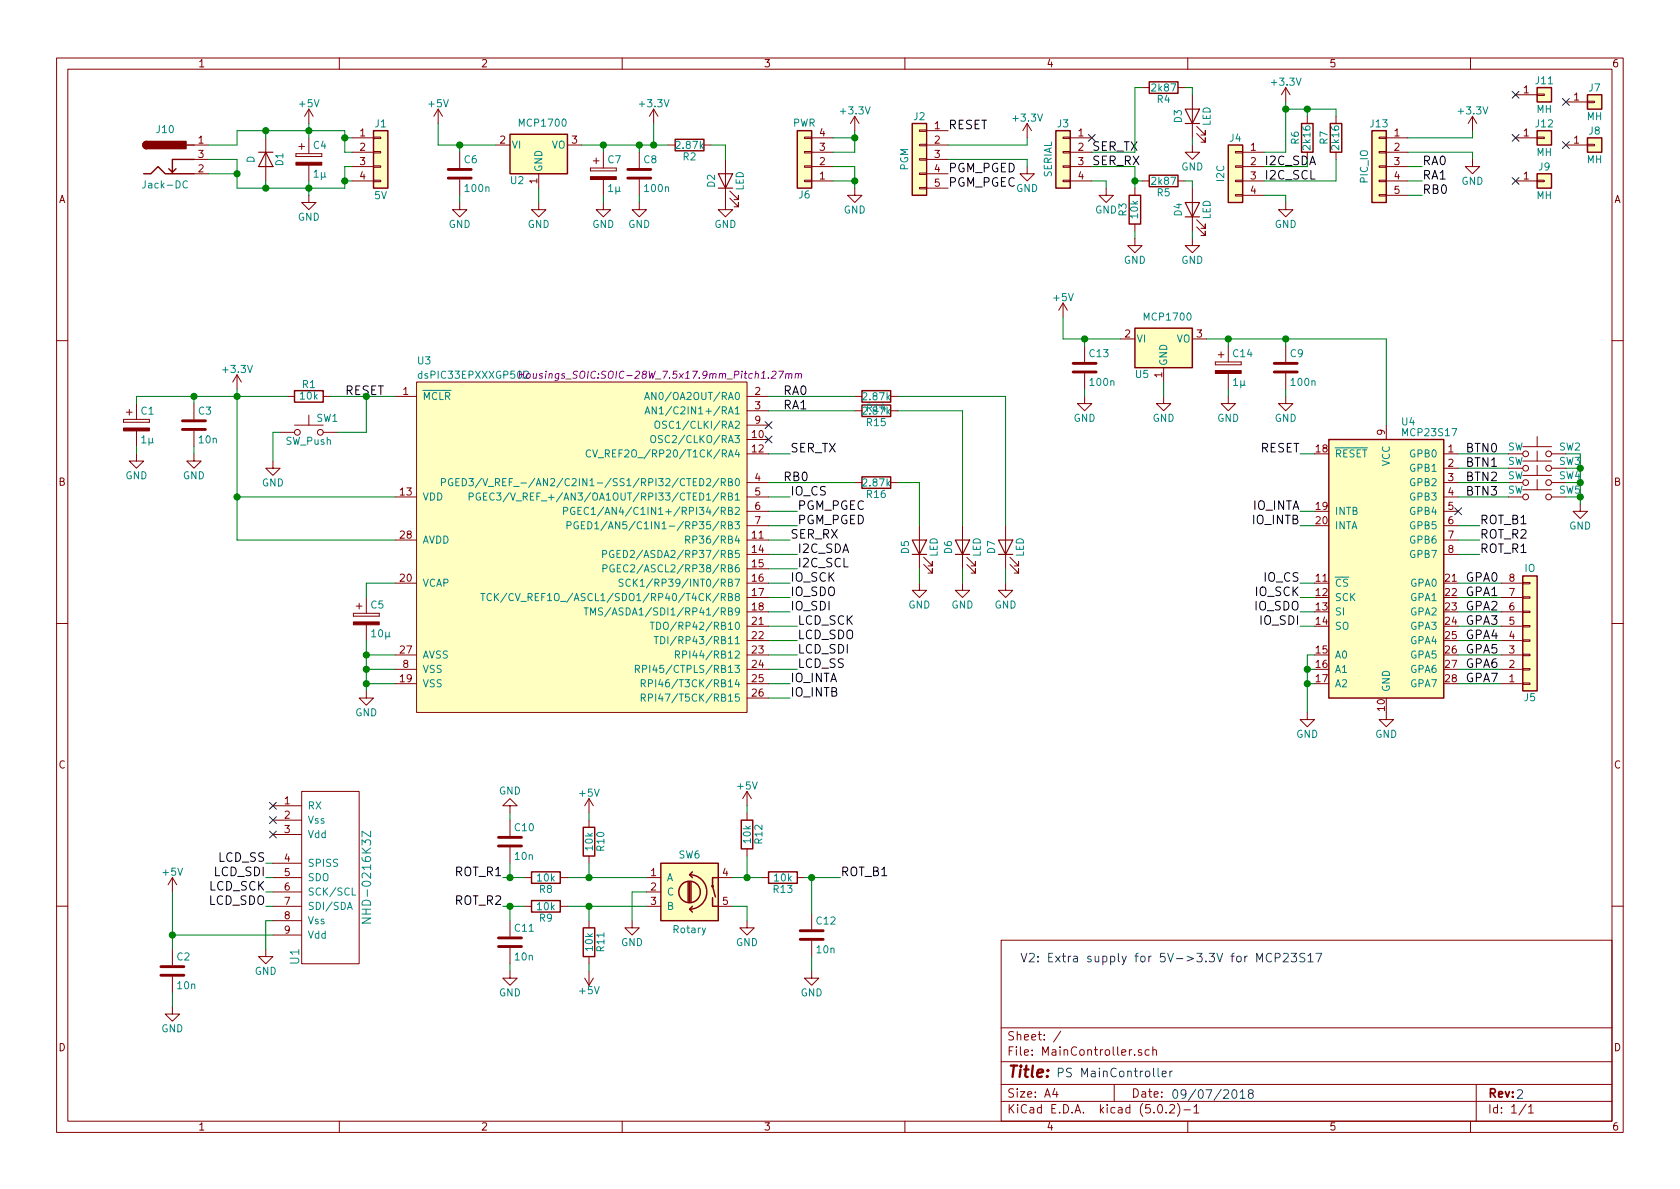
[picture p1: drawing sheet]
<svg xmlns="http://www.w3.org/2000/svg" width="297mm" height="210mm" viewBox="0 0 297 210" stroke-linecap="round" stroke-linejoin="round" font-family="sans-serif">
<g fill="none" stroke="#840000" stroke-width=".18">
<path d="M10 10.3h277v189.9h-277zM12 12.2h273v186.1h-273zM54.6 19.3v2.5M54.6 19.3l-.8 1.3M54.6 19.3l.8 1.3M60 10.3v1.9M77.5 19.3l-.8 1.3M77.5 19.3v2.5M77.5 19.3l.7 1.3M110 10.3v1.9M115.6 19.3l-.8 1.3M115.6 19.3v2.5"/>
<path d="M115.6 19.3l.7 1.3M160 10.3v1.9M201.9 15.5h1.3M208.3 15.5h1.2M210 10.3v1.9M210.8 16.8v7.6M227.3 15.5l-.7 1.3M227.3 15.5v2.5M227.3 15.5l.8 1.3M260 10.3v1.9M268 16.8h3.8M271.8 16.6h1.2v.3h-1.2z"/>
<path d="M276.9 18h3.8M280.7 17.9h1.2v.3h-1.2zM34.3 25.6h2.5M34.3 28.2h2.5M34.3 30.7h2.5M47 24.4v7.6M52.3 27.2v.5zM52.3 27.7h4.6zM52.3 27.2h4.6zM52.8 25.9h1M53.3 25.4v1M54.6 34.5v1.3h1.3l-1.3 1.3-1.3-1.3h1.3"/>
<path d="M54.6 24.4v2.8M54.6 29.2v2.8M56.9 27.2v.5zM62.2 24.4h3.8M62.2 26.9h3.8M62.2 29.5h3.8M62.2 32h3.8M66 31.9h1.3v.2h-1.3zM66 29.3h1.3v.3h-1.3zM66 26.8h1.3v.2h-1.3zM66 24.3h1.3v.2h-1.3zM81.3 35.8v1.3h1.2l-1.2 1.2-1.3-1.2h1.3"/>
<path d="M81.3 26.9v2.8M81.3 31.7v2.8M87.6 25.6h2.6M95.2 35.8v1.3h1.3l-1.3 1.2-1.2-1.2h1.2M95.2 30.7v2.6M100.3 25.6h2.6M104.4 29.7v.5zM104.4 30.2h4.6zM104.4 29.7h4.6zM104.9 28.4h1M105.4 27.9v1.1M106.7 35.8v1.3h1.2l-1.2 1.2-1.3-1.2h1.3"/>
<path d="M106.7 26.9v2.8M106.7 31.7v2.8M109 29.7v.5zM113 35.8v1.3h1.3l-1.3 1.2-1.2-1.2h1.2M113 26.9v2.8M113 31.7v2.8M118.1 25.6h1.3M124.5 25.6h1.2M128.3 28.2v8.9h1.2l-1.2 1.2-1.3-1.2h1.3M129 35l1.6 1.6v-.8v.8h-.8M129 33.8l1.6 1.5v-.8v.8h-.8M142.2 24.3h1.3v.2h-1.3z"/>
<path d="M142.2 26.8h1.3v.2h-1.3zM142.2 29.3h1.3v.3h-1.3zM142.2 31.9h1.3v.2h-1.3zM143.5 24.4h3.8M143.5 26.9h3.8M143.5 29.5h3.8M143.5 32h3.8M151.1 33.3v1.2h1.3l-1.3 1.3-1.2-1.3h1.2M151.1 20.6l-.7 1.2M151.1 20.6v2.5M151.1 20.6l.8 1.2M162.6 33.1h1.2v.3h-1.2z"/>
<path d="M162.6 30.6h1.2v.3h-1.2zM162.6 28.1h1.2v.2h-1.2zM162.6 25.5h1.2v.3h-1.2zM162.6 23h1.2v.2h-1.2zM163.8 25.6h3.8M163.8 23.1h3.8M163.8 28.2h3.8M163.8 30.7h3.8M163.8 33.3h3.8M181.6 29.5v1.2h1.3l-1.3 1.3-1.3-1.3h1.3M181.6 21.8l-.8 1.3M181.6 21.8v2.6"/>
<path d="M181.6 21.8l.8 1.3M188 31.9h1.2v.2h-1.2zM188 29.3h1.2v.3h-1.2zM188 26.8h1.2v.2h-1.2zM188 24.3h1.2v.2h-1.2zM189.2 24.4h3.8M189.2 26.9h3.8M189.2 29.5h3.8M189.2 32h3.8M195.6 33.3v1.2h1.2l-1.2 1.3-1.3-1.3h1.3M200.7 33.3v1.2M200.7 39.6v1.3"/>
<path d="M201.9 32h1.3M208.3 32h1.2M210.8 25.6v1.3h1.3l-1.3 1.3-1.3-1.3h1.3M210.8 33.3v7.6M211.6 23.6l1.5 1.5v-.7v.7h-.8M211.6 22.3l1.5 1.6v-.8v.8h-.8M211.6 38.9l1.5 1.5v-.8v.8h-.8M218.4 34.4h1.3v.3h-1.3zM218.4 31.9h1.3v.2h-1.3zM218.4 29.3h1.3v.3h-1.3zM218.4 26.8h1.3v.2h-1.3zM219.7 26.9h3.8"/>
<path d="M219.7 29.5h3.8M219.7 32h3.8M219.7 34.5h3.8M227.3 35.8v1.3h1.3l-1.3 1.2-1.2-1.2h1.2M231.1 20.6v1.2M236.2 20.6v1.2M236.2 26.9v1.3M243.8 34.4h1.3v.3h-1.3zM243.8 31.9h1.3v.2h-1.3zM243.8 29.3h1.3v.3h-1.3zM243.8 26.8h1.3v.2h-1.3zM243.8 24.3h1.3v.2h-1.3z"/>
<path d="M245.1 24.4h3.8M245.1 26.9h3.8M245.1 29.5h3.8M245.1 32h3.8M245.1 34.5h3.8M260.3 28.2v1.3h1.3l-1.3 1.2-1.2-1.2h1.2M260.3 20.6l-.7 1.2M260.3 20.6v2.5M260.3 20.6l.8 1.2M268 24.4h3.8M268 32h3.8M271.8 31.9h1.2v.2h-1.2z"/>
<path d="M271.8 24.3h1.2v.2h-1.2zM276.9 25.6h3.8M280.7 25.5h1.2v.3h-1.2zM188 53.6l-.8 1.3M188 53.6v2.5M188 53.6l.7 1.3M198.1 59.9h2.6M200.7 42.2v1.2h1.2l-1.2 1.3-1.3-1.3h1.3M210.8 42.2v1.2h1.3l-1.3 1.3-1.3-1.3h1.3M210.8 59.9h2.6M211.6 40.1l1.5 1.6v-.8v.8h-.8M10 60.2h2"/>
<path d="M21.8 74.2v.5zM21.8 74.7h4.6zM21.8 74.2h4.6zM22.4 72.9h1M22.9 72.4v1M24.1 71.4v2.8M24.1 76.2v2.8M26.4 74.2v.5zM34.3 71.4v2.8M34.3 76.2v2.8M41.9 66.3l-.8 1.3M41.9 66.3v2.5"/>
<path d="M41.9 66.3l.8 1.3M49.5 76.4h2.6M50.8 70.1h1.3M52.1 75.2h5M54.6 73.4v1.8M57.1 76.4h2.6M57.1 70.1h1.3M69.8 70.1h3.9M73.7 67.6h58.4v58.4h-58.4zM132.1 75.2h3.8M132.1 70.1h3.8M132.1 77.7h3.8"/>
<path d="M132.1 72.6h3.8M151.1 70.1h1.3M151.1 72.6h1.3M157.5 70.1h1.2M157.5 72.6h1.2M191.8 70.1v1.3h1.2l-1.2 1.2-1.3-1.2h1.3M191.8 61.2v2.8M191.8 66v2.8M205.7 70.1v1.3h1.3l-1.3 1.2-1.2-1.2h1.2M205.7 65v2.6M214.9 64v.5zM214.9 64.5h4.6z"/>
<path d="M214.9 64h4.6zM215.4 62.7h1M215.9 62.2v1M217.2 70.1v1.3h1.2l-1.2 1.2-1.3-1.2h1.3M217.2 61.2v2.8M217.2 66v2.8M219.5 64v.5zM227.3 70.1v1.3h1.3l-1.3 1.2-1.2-1.2h1.2M227.3 61.2v2.8M227.3 66v2.8M245.1 75.2v2.5M269.2 79h5.1"/>
<path d="M271.8 77.2v1.8M271.8 79.8v1.7M285 60.2h2M24.1 80.3v1.2h1.3l-1.3 1.3-1.2-1.3h1.2M34.3 80.3v1.2h1.3l-1.3 1.3-1.3-1.3h1.3M48.3 81.5v1.3h1.2l-1.2 1.3-1.3-1.3h1.3M69.8 87.9h3.9M69.8 95.5h3.9M132.1 80.3h3.8M132.1 85.3h3.8M132.1 87.9h3.8M132.1 90.4h3.8"/>
<path d="M132.1 93h3.8M132.1 95.5h3.8M132.1 98h3.8M151.1 85.3h1.3M157.5 85.3h1.2M162.6 93v7.6M163.3 99.8l1.5 1.5v-.7v.7h-.7M163.3 98.5l1.5 1.6v-.8v.8h-.7M170.2 93v7.6M170.9 99.8l1.6 1.5v-.7v.7h-.8M170.9 98.5l1.6 1.6v-.8v.8h-.8M177.8 93v7.6"/>
<path d="M178.6 99.8l1.5 1.5v-.7v.7h-.8M178.6 98.5l1.5 1.6v-.8v.8h-.8M255.3 80.3h2.5M255.3 82.8h2.5M255.3 85.3h2.5M255.3 87.9h2.5M255.3 90.4h2.5M255.3 93h2.5M255.3 95.5h2.5M255.3 98h2.5M269.2 81.5h5.1M269.2 84.1h5.1"/>
<path d="M269.2 86.6h5.1M271.8 82.3v1.8M271.8 84.8v1.8M274.3 80.3h2.6M274.3 82.8h2.6M274.3 85.3h2.6M274.3 87.9h2.6M279.4 89.1v1.3h1.3l-1.3 1.3-1.3-1.3h1.3M10 110.3h2M62.5 108.5v.5zM62.5 109h4.6zM62.5 108.5h4.6z"/>
<path d="M63 107.2h1M63.5 106.7v1M64.8 105.7v2.8M64.8 110.5v2.8M67.1 108.5v.5zM69.8 118.4h3.9M69.8 115.8h3.9M69.8 103.1h3.9M132.1 118.4h3.8M132.1 115.8h3.8M132.1 113.3h3.8M132.1 110.7h3.8"/>
<path d="M132.1 108.2h3.8M132.1 105.7h3.8M132.1 103.1h3.8M132.1 100.6h3.8M162.6 103.1v1.3h1.2l-1.2 1.3-1.3-1.3h1.3M170.2 103.1v1.3h1.2l-1.2 1.3-1.3-1.3h1.3M177.8 103.1v1.3h1.3l-1.3 1.3-1.3-1.3h1.3M265.4 118.4h3.8M265.4 115.8h3.8M265.4 113.3h3.8M265.4 110.7h3.8M265.4 108.2h3.8"/>
<path d="M265.4 105.7h3.8M265.4 103.1h3.8M269.2 103h1.3v.2h-1.3zM269.2 105.5h1.3v.3h-1.3zM269.2 108.1h1.3v.2h-1.3zM269.2 110.6h1.3v.3h-1.3zM269.2 113.2h1.3v.2h-1.3zM269.2 115.7h1.3v.2h-1.3zM269.2 118.2h1.3v.3h-1.3zM285 110.3h2M53.3 139.9h10.2v30.5h-10.2zM64.8 122.2v1.2h1.2l-1.2 1.3-1.3-1.3h1.3"/>
<path d="M69.8 120.9h3.9M132.1 139.9v2.6M132.1 139.9l-.8 1.3M132.1 139.9l.7 1.3M132.1 120.9h3.8M132.1 123.4h3.8M231.1 126v1.2h1.3l-1.3 1.3-1.2-1.3h1.2M245.1 126v1.2h1.3l-1.3 1.3-1.3-1.3h1.3M265.4 120.9h3.8M269.2 120.8h1.3v.2h-1.3zM30.5 155.2l-.8 1.3M30.5 155.2v2.5"/>
<path d="M30.5 155.2l.7 1.3M48.3 155.2h5M48.3 157.7h5M48.3 142.5h5M48.3 145h5M48.3 147.6h5M48.3 152.6h5M90.2 142.5h1.2l-1.2-1.3-1.3 1.3h1.3v1.3M90.2 145v2.8M90.2 149.9v2.7M92.7 155.2h1.3M99.1 155.2h1.2"/>
<path d="M104.1 141.2v2.6M104.1 145v1.3M104.1 151.4v1.2M104.1 141.2l-.7 1.3M104.1 141.2l.8 1.3M114.3 155.2h2.5M114.3 157.7h2.5M127 155.2h2.5M132.1 143.8v1.2M132.1 150.1v1.3M134.6 155.2h1.3M141 155.2h1.2"/>
<path d="M10 160.2h2M30.5 178v1.3h1.2l-1.2 1.3-1.3-1.3h1.3M30.5 167.9v2.8M30.5 172.7v2.8M47 167.9v1.3h1.3l-1.3 1.2-1.3-1.2h1.3M48.3 160.3h5M48.3 162.8h5M48.3 165.3h5M90.2 171.7v1.3h1.2l-1.2 1.2-1.3-1.2h1.3M90.2 162.8v2.8M90.2 167.6v2.8M92.7 160.3h1.3"/>
<path d="M99.1 160.3h1.2M103.4 173l.7 1.2M104.1 162.8v1.3M104.1 169.2v1.2M104.1 171.7v2.5M104.9 173l-.8 1.2M111.8 162.8v1.3h1.2l-1.2 1.2-1.3-1.2h1.3M114.3 160.3h2.5M127 160.3h2.5M132.1 162.8v1.3h1.2l-1.2 1.2-1.3-1.2h1.3M143.5 171.7v1.3h1.3l-1.3 1.2-1.3-1.2h1.3M143.5 161.5v2.8"/>
<path d="M143.5 166.4v2.8M177 166.3h108v32h-108zM285 160.2h2M60 198.3v1.9M110 198.3v1.9M160 198.3v1.9M177 194.8h108M177 191.8h108M177 187.8h108M177 181.8h108M186.5 192.5l-.4 1h1M186.8 193v1"/>
<path d="M187.6 182.3l-1.3 2M197 191.8v3M200.6 186.5v.1M201.8 185.7l-.3-.1-.2 .2v.2l.5 .2v.3h-.5M203.2 185.7l-.4-.1-.3 .3v.6l.3 .1 .4-.1M203.8 185.7l.2-.1 .4 .1 .1 .9M203.8 185.1v1.5M204.8 195.5l.4-.2a.94 .94 0 0 1 0 1.5 .79 .79 0 0 1-.4-1.3zM206.2 196.7v.1M206.8 195.5l.2-.2h.4l.2 .2 .1 .3-.1 .2-.8 .8h.9M208.2 195.1a1.71 1.71 0 0 1 0 2.3M209.3 196.3h1.2"/>
<path d="M210 198.3v1.9M211.1 195.8l.4-.5v1.5M211.1 196.8h.9M260 198.3v1.9M261 191.8v6.5M269.8 195.2l-1.2 2M270.3 195.8l.4-.5v1.5M270.3 196.8h.8"/>
<circle cx="52.6" cy="76.4" r=".51"/>
<circle cx="56.6" cy="76.4" r=".51"/>
<circle cx="269.7" cy="80.3" r=".51"/>
<circle cx="269.7" cy="85.3" r=".51"/>
<circle cx="269.7" cy="87.9" r=".51"/>
<circle cx="269.7" cy="82.8" r=".51"/>
<circle cx="273.8" cy="80.3" r=".51"/>
<circle cx="273.8" cy="82.8" r=".51"/>
<circle cx="273.8" cy="85.3" r=".51"/>
<circle cx="273.8" cy="87.9" r=".51"/>
</g>
<g fill="#840000" stroke="#840000" stroke-width=".18">
<path d="M52.3 28.7h4.6v.5h-4.6z"/>
<path d="M104.4 31.2h4.6v.5h-4.6z"/>
<path d="M21.8 75.7h4.6v.5h-4.6z"/>
<path d="M62.5 110h4.6v.5h-4.6z"/>
<path d="M214.9 65.5h4.6v.5h-4.6z"/>
</g>
<g fill="#ffffc2" stroke="#ffffc2" stroke-width=".18">
<path d="M66 23.1h2.6v10.2h-2.6z"/>
<path d="M90.2 23.7h10.1v7h-10.1z"/>
<path d="M116.8 152.6h10.2v10.2h-10.2z"/>
<path d="M161.3 21.8h2.5v12.7h-2.5z"/>
<path d="M186.7 23.1h2.5v10.2h-2.5z"/>
<path d="M217.2 25.6h2.5v10.2h-2.5z"/>
<path d="M234.9 77.7h20.4v45.7h-20.4z"/>
<path d="M269.2 101.8h2.6v20.4h-2.6z"/>
<path d="M141 23.1h2.5v10.2h-2.5z"/>
<path d="M280.7 16.8h2.5v2.5h-2.5z"/>
<path d="M280.7 24.4h2.5v2.5h-2.5z"/>
<path d="M271.8 30.7h2.5v2.6h-2.5z"/>
<path d="M73.7 67.6h58.4v58.4h-58.4z"/>
<path d="M271.8 23.1h2.5v2.5h-2.5z"/>
<path d="M271.8 15.5h2.5v2.5h-2.5z"/>
<path d="M242.6 23.1h2.5v12.7h-2.5z"/>
<path d="M200.7 58h10.1v7h-10.1z"/>
</g>
<g fill="none" stroke="#840000" stroke-width=".25">
<path d="M203.2 14.5h5.1v2h-5.1zM271.8 15.5h2.5v2.5h-2.5zM280.7 16.8h2.5v2.5h-2.5zM25.4 30.7h1.3l1.2-1.2 1.3 1.2h5.1M25.9 25a.63 .63 0 0 0-.6 .6 .63 .63 0 0 0 .6 .7M31.1 29.8l-.6 .7M33 25.6h1.3M34.3 28.2h-3.8v2.3l-.7-.7M66 23.1h2.6v10.2h-2.6zM90.2 23.7h10.1v7h-10.1zM119.4 24.6h5.1v2.1h-5.1zM141 23.1h2.5v10.2h-2.5z"/>
<path d="M161.3 21.8h2.5v12.7h-2.5zM186.7 23.1h2.5v10.2h-2.5zM199.6 34.5h2.1v5.1h-2.1zM203.2 31h5.1v2h-5.1zM217.2 25.6h2.5v10.2h-2.5zM230.1 21.8h2.1v5.1h-2.1zM235.2 21.8h2v5.1h-2zM242.6 23.1h2.5v12.7h-2.5zM271.8 30.7h2.5v2.6h-2.5zM271.8 23.1h2.5v2.5h-2.5zM280.7 24.4h2.5v2.5h-2.5zM200.7 58h10.1v7h-10.1z"/>
<path d="M52.1 69.1h5v2h-5zM152.4 71.6h5.1v2.1h-5.1zM152.4 69.1h5.1v2h-5.1zM234.9 77.7h20.4v45.7h-20.4zM152.4 84.3h5.1v2.1h-5.1zM269.2 101.8h2.6v20.4h-2.6zM94 154.2h5.1v2h-5.1zM94 159.3h5.1v2h-5.1zM103.1 146.3h2.1v5.1h-2.1zM116.8 152.6h10.2v10.2h-10.2zM121.7 156v3.5M121.9 154.7a3 3 0 0 1 3.1 3 3 3 0 0 1-3.1 3.1"/>
<path d="M121.9 156v3.5M121.9 154.7l.5 .5M122.2 156v3.5M122.4 154.2l-.5 .5M126 158.7v1.6h1M127 155.2h-1v1.5l.5 1.9M131.1 145h2v5.1h-2zM135.9 154.2h5.1v2h-5.1zM103.1 164.1h2.1v5.1h-2.1zM121.9 160.8l.5 .5M122.4 160.3l-.5 .5"/>
<circle cx="121.9" cy="157.7" r="1.9"/>
<circle cx="126" cy="156.7" r=".13"/>
</g>
<g fill="none" stroke="#840000" stroke-width=".2">
<path d="M209.5 19.3h2.6l-1.3 2.5zM45.7 26.9h2.6M47 26.9l1.3 2.6h-2.6zM127 30.7h2.5l-1.2 2.6zM127 33.3h2.5M209.5 35.8h2.6l-1.3 2.5zM209.5 21.8h2.6M209.5 38.3h2.6M161.3 95.5h2.5l-1.2 2.5zM161.3 98h2.5M168.9 95.5h2.5l-1.2 2.5zM168.9 98h2.5"/>
<path d="M176.5 95.5h2.6l-1.3 2.5zM176.5 98h2.6"/>
</g>
<g fill="none" stroke="#840000" stroke-width=".51">
<path d="M79.2 31.5h4.1M79.2 30h4.1M111 31.5h4.1M111 30h4.1M32.3 75.9h4M32.3 74.4h4M189.7 65.8h4.1M189.7 64.3h4.1M225.3 65.8h4.1M225.3 64.3h4.1M88.1 149.6h4.1M88.1 148.1h4.1"/>
<path d="M28.4 172.5h4.1M28.4 170.9h4.1M88.1 167.4h4.1M88.1 165.9h4.1M141.5 166.1h4M141.5 164.6h4"/>
</g>
<g fill="none" stroke="#000084" stroke-width=".18">
<path d="M267.4 16.1l1.2 1.3M268.6 16.1l-1.2 1.3M276.3 17.4l1.2 1.2M277.5 17.4l-1.2 1.2M192.4 23.8l1.2 1.2M193.6 23.8l-1.2 1.2M267.4 31.4l1.2 1.2M267.4 23.8l1.2 1.2M268.6 31.4l-1.2 1.2M268.6 23.8l-1.2 1.2M276.3 25l1.2 1.3M277.5 25l-1.2 1.3"/>
<path d="M135.3 74.6l1.2 1.2M135.3 77.1l1.2 1.2M136.5 74.6l-1.2 1.2M136.5 77.1l-1.2 1.2M257.2 89.8l1.2 1.2M258.4 89.8l-1.2 1.2M47.7 147l1.2 1.2M47.7 144.4l1.2 1.2M47.7 141.9l1.2 1.2M48.9 147l-1.2 1.2M48.9 144.4l-1.2 1.2M48.9 141.9l-1.2 1.2"/>
</g>
<g fill="none" stroke="#008400" stroke-width=".18">
<path d="M201.9 15.5h-1.2v11.4h-7.7M209.5 15.5h1.3v1.3M227.3 18v8.9h-3.8M227.3 19.3h8.9v1.3M231.1 19.3v1.3M36.8 25.6h5.1v-2.5h19.1v3.8h1.2M36.8 28.2h5.1v5.1h19.1v-3.8h1.2M36.8 30.7h5.1M47 23.1v1.3M47 32v1.3M54.6 21.8v2.6M54.6 32v2.5"/>
<path d="M61 24.4h1.2M61 32h1.2M77.5 21.8v3.8h10.1M81.3 25.6v1.3M81.3 34.5v1.3M95.2 33.3v2.5M102.9 25.6h15.2M106.7 25.6v1.3M106.7 34.5v1.3M113 25.6v1.3M113 34.5v1.3M115.6 21.8v3.8"/>
<path d="M125.7 25.6h2.6v2.6M147.3 24.4h3.8M147.3 32h3.8M147.3 29.5h3.8v3.8M151.1 23.1v3.8h-3.8M167.6 28.2h14v1.3M181.6 24.4v1.2h-14M193 32h2.6v1.3M193 29.5h7.7v3.8M200.7 32h1.2M209.5 32h1.3v1.3M210.8 24.4v1.2"/>
<path d="M223.5 29.5h7.6M223.5 34.5h3.8v1.3M236.2 28.2v3.8h-12.7M248.9 32h2.6M248.9 29.5h2.6M248.9 26.9h11.4v1.3M248.9 34.5h2.6M260.3 23.1v1.3h-11.4M188 56.1v3.8h10.1M191.8 59.9v1.3M200.7 40.9v1.3M210.8 40.9v1.3"/>
<path d="M213.4 59.9h31.7v15.3M217.2 59.9v1.3M227.3 59.9v1.3M24.1 79v1.3M34.3 70.1v1.3M34.3 79v1.3M41.9 68.8v26.7h27.9M49.5 76.4h-1.2v5.1M50.8 70.1h-26.7v1.3M58.4 70.1h11.4M64.8 70.1v6.3h-5.1M135.9 70.1h15.2"/>
<path d="M135.9 72.6h15.2M158.7 70.1h19.1v22.9M158.7 72.6h11.5v20.4M191.8 68.8v1.3M205.7 67.6v2.5M217.2 68.8v1.3M227.3 68.8v1.3M41.9 87.9h27.9M135.9 87.9h3.8M135.9 95.5h3.8M135.9 93h5.1M135.9 90.4h5.1"/>
<path d="M135.9 98h5.1M135.9 80.3h3.8M135.9 85.3h15.2M158.7 85.3h3.9v7.7M229.9 93h2.5M229.9 90.4h2.5M229.9 80.3h2.5M257.8 87.9h8.9M257.8 95.5h3.8M257.8 93h3.8M257.8 98h3.8M257.8 80.3h8.9"/>
<path d="M257.8 85.3h8.9M257.8 82.8h8.9M279.4 80.3v8.8M64.8 113.3v8.9M64.8 115.8h5M64.8 118.4h5M69.8 103.1h-5v2.6M135.9 103.1h3.8M135.9 115.8h5.1M135.9 118.4h5.1M135.9 110.7h5.1M135.9 113.3h5.1"/>
<path d="M135.9 100.6h5.1M135.9 105.7h3.8M135.9 108.2h3.8M162.6 100.6v2.5M170.2 100.6v2.5M177.8 100.6v2.5M229.9 103.1h2.5M229.9 110.7h2.5M229.9 105.7h2.5M229.9 108.2h2.5M231.1 118.4h1.3M232.4 115.8h-1.3v10.2"/>
<path d="M257.8 103.1h7.6M257.8 115.8h7.6M257.8 118.4h7.6M257.8 110.7h7.6M257.8 113.3h7.6M257.8 105.7h7.6M257.8 108.2h7.6M64.8 120.9h5M135.9 120.9h3.8M135.9 123.4h3.8M231.1 120.9h1.3M257.8 120.9h7.6"/>
<path d="M30.5 157.7v10.2M47 152.6h1.3M47 155.2h1.3M47 157.7h1.3M88.9 155.2h3.8M90.2 143.8v1.2M90.2 152.6v2.6M100.3 155.2h14M104.1 143.8v1.2M104.1 152.6v2.6M114.3 157.7h-2.5v5.1M129.5 155.2h5.1"/>
<path d="M132.1 142.5v1.3M132.1 151.4v3.8M142.2 155.2h6.4M143.5 155.2v6.3M30.5 165.3h17.8M30.5 175.5v2.5M47 160.3h1.3M48.3 162.8h-1.3v5.1M88.9 160.3h3.8M90.2 160.3v2.5M90.2 170.4v1.3M100.3 160.3h14"/>
<path d="M104.1 160.3v2.5M104.1 170.4v1.3M129.5 160.3h2.6v2.5M143.5 169.2v2.5"/>
</g>
<g fill="#008400" stroke="#008400" stroke-width=".25">
<circle cx="54.6" cy="23.1" r=".51"/>
<circle cx="54.6" cy="33.3" r=".51"/>
<circle cx="61" cy="32" r=".51"/>
<circle cx="61" cy="24.4" r=".51"/>
<circle cx="81.3" cy="25.6" r=".51"/>
<circle cx="106.7" cy="25.6" r=".51"/>
<circle cx="113" cy="25.6" r=".51"/>
<circle cx="115.6" cy="25.6" r=".51"/>
<circle cx="200.7" cy="32" r=".51"/>
<circle cx="227.3" cy="19.3" r=".51"/>
<circle cx="231.1" cy="19.3" r=".51"/>
<circle cx="34.3" cy="70.1" r=".51"/>
<circle cx="41.9" cy="70.1" r=".51"/>
<circle cx="41.9" cy="87.9" r=".51"/>
<circle cx="64.8" cy="115.8" r=".51"/>
<circle cx="64.8" cy="118.4" r=".51"/>
<circle cx="64.8" cy="120.9" r=".51"/>
<circle cx="30.5" cy="165.3" r=".51"/>
<circle cx="90.2" cy="155.2" r=".51"/>
<circle cx="90.2" cy="160.3" r=".51"/>
<circle cx="104.1" cy="155.2" r=".51"/>
<circle cx="104.1" cy="160.3" r=".51"/>
<circle cx="132.1" cy="155.2" r=".51"/>
<circle cx="231.1" cy="118.4" r=".51"/>
<circle cx="231.1" cy="120.9" r=".51"/>
<circle cx="143.5" cy="155.2" r=".51"/>
<circle cx="151.1" cy="24.4" r=".51"/>
<circle cx="151.1" cy="32" r=".51"/>
<circle cx="279.4" cy="82.8" r=".51"/>
<circle cx="279.4" cy="85.3" r=".51"/>
<circle cx="279.4" cy="87.9" r=".51"/>
<circle cx="47" cy="33.3" r=".51"/>
<circle cx="47" cy="23.1" r=".51"/>
<circle cx="41.9" cy="30.7" r=".51"/>
<circle cx="191.8" cy="59.9" r=".51"/>
<circle cx="217.2" cy="59.9" r=".51"/>
<circle cx="227.3" cy="59.9" r=".51"/>
</g>
<g fill="none" stroke="#008484" stroke-width=".18">
<path d="M33.1 32.1a.6 .6 0 0 0-.8 .4 .6 .6 0 0 0 .6 .7l.2-.1M74.6 66.1h-.4l-.2 .2 .1 .5h.5M92.7 65.8l.5-.2 .2 .4-.7 .9h.7M104.4 79.7a.6 .6 0 0 0-.8 .4 .6 .6 0 0 0 .6 .7l.2-.1M104.8 79.5l.4 1.3 .4-1.3M114 70.7l.4-1.3 .4 1.3M114 73.2l.5-1.3 .4 1.3M114.1 70.3h.6M114.2 72.8h.6M115.2 77.1l.2-.1a.47 .47 0 0 1 .5 .4l-.1 .7-.2 .2-.4-.1a.93 .93 0 0 1 0-1.1zM115.8 74.6a.45 .45 0 0 1 .8 0 .88 .88 0 0 1-.3 1.1h-.3a1.07 1.07 0 0 1-.2-1.1zM116 71.9v1.3l-.7-1.3v1.3"/>
<path d="M78.1 85.3l.6-.1 .1-.1-.1-.3-.2-.2h-.4v1.3M80 84.7a.59 .59 0 0 0-.7 .6 .59 .59 0 0 0 .7 .5l.1-.4h-.3M80.6 85.2h.4M81.2 84.6h-.6v1.3h.6M81.7 84.6a.64 .64 0 0 1 .8 .7 .64 .64 0 0 1-.8 .6zM82.9 84.6h.8l-.4 .5 .3 .1 .1 .5-.3 .2-.5-.1M83 87.8h.6l.1-.2-.1-.3-.2-.1h-.4v1.2M84.9 87.2a.59 .59 0 0 0-.7 .6 .59 .59 0 0 0 .7 .6l.1-.5h-.3M85.1 84.6l-1.1 1.6M85.4 84.6l.4 1.3 .4-1.3M85.5 87.8h.4M86.1 87.2h-.6v1.2h.6"/>
<path d="M86.3 86h1M87.4 87.3a.6 .6 0 0 0-.9 .4 .6 .6 0 0 0 .6 .7l.3-.1M87.8 87.2h.8l-.4 .4 .3 .2v.5l-.2 .1-.5-.1M99.6 90.4l.7-.1 .1-.2-.1-.3-.2-.1h-.5v1.3M100.3 92.9h.6l.1-.2-.1-.3-.2-.2h-.4v1.3M101.6 89.8a.59 .59 0 0 0-.7 .6 .59 .59 0 0 0 .7 .5l.1-.5h-.3M102.2 92.3a.59 .59 0 0 0-.7 .6 .59 .59 0 0 0 .7 .6l.1-.5h-.3M102.2 90.3h.4M102.8 89.7h-.6v1.3h.6M102.8 92.9h.4M103.4 92.2h-.6v1.3h.6M103.9 92.2a.64 .64 0 0 1 .8 .7 .64 .64 0 0 1-.8 .6z"/>
<path d="M104.1 89.8a.6 .6 0 0 0-.9 .4 .6 .6 0 0 0 .6 .8l.3-.1M104.5 90.1l.4-.4v1.3M104.5 91h.8M105.2 92.6l.3-.4v1.3M105.2 93.5h.7M105.8 80.9h.9M106.6 98l.6-.1v-.4l-.2-.2h-.4v1.3M108.5 97.4a.59 .59 0 0 0-.8 .6 .59 .59 0 0 0 .8 .5v-.4h-.2M108.5 99.9a.59 .59 0 0 0-.7 .6 .59 .59 0 0 0 .7 .6l.1-.5h-.2M109.1 97.9h.4M109.7 97.3h-.6v1.3h.6M109.8 99.9h-.7v1.2h.7"/>
<path d="M121.2 95.4h.6l.2-.2-.1-.3-.2-.1h-.5v1.3M121.5 95.4l.5 .7M85 104.9h.8M85.4 104.9v1.3M86.9 105.1a.6 .6 0 0 0-.9 .4 .6 .6 0 0 0 .6 .7l.3-.1M87.4 104.9v1.3M87.6 105.5l.6 .7M88.2 104.9l-.8 .8M89.6 104.9l-1.1 1.6M90.8 105.1a.6 .6 0 0 0-.9 .4 .6 .6 0 0 0 .6 .7l.3-.1M103.3 107.5h.7M103.6 107.5v1.3"/>
<path d="M104.4 108.8v-1.3l.5 .9 .4-.9v1.3M106.6 107.6l-.5-.1-.2 .1v.4l.5 .2 .2 .3-.3 .3-.5-.1M106.6 100.5h.6l.1-.2v-.3l-.2-.1h-.5v1.2M109.1 100.5h.5M110.2 102.5l-.5-.1-.2 .1v.4l.6 .2 .1 .3-.3 .3-.5-.1M111.4 102.5a.5 .5 0 0 0-.6 0 .5 .5 0 0 0-.1 .6 .45 .45 0 0 0 .2 .5 .45 .45 0 0 0 .5 0M112 102.4v1.3M112.2 103l.5 .7M112.3 118.3h.7l.1-.2-.1-.3-.2-.2h-.5v1.3M112.6 118.3l.5 .6M112.7 102.4l-.7 .7M113.6 118.3h.6l.2-.2-.1-.3-.2-.2h-.5v1.3"/>
<path d="M115 110h.7M115.3 110v1.3M115.7 112.6h.7M116 112.6v1.2M116.1 110a.64 .64 0 0 1 .7 .7 .64 .64 0 0 1-.7 .6zM116.8 112.6a.64 .64 0 0 1 .8 .6 .64 .64 0 0 1-.8 .6zM119.4 115.8l.6-.1 .1-.5-.2-.1h-.5v1.3M119.7 115.8l.4 .6M113.4 120.8l.6-.1v-.4l-.1-.1h-.5v1.3M113.4 123.4l.6-.1v-.4l-.1-.2h-.5v1.3M113.7 120.8l.4 .7M113.7 123.4l.4 .6"/>
<path d="M114.7 120.8l.6-.1v-.4l-.2-.1h-.4v1.3M114.7 123.4l.6-.1v-.4l-.2-.2h-.4v1.3M62.3 157v1.3h.6M65.5 147v1l-1.5-1v1M61.4 160.8l.4-1.2 .5 1.2M61.5 160.5h.7M64 162.4h1.5l-1.5 .8h1.5"/>
</g>
<path d="M93.2 66.1h.3l.3 .2-.1 .4-.3 .2-.2-.1-.1-.1zM137.7 65.6h.9l-.8 1.3M139 66.2l.2-.1h.2v.8M139 66.1l-.1 .8M139.5 66.2l.2-.1h.3v.8M140.7 66.2l.1-.1h.3v.8M140.7 66.1l-.1 .8M141.2 66.2l.2-.1h.3v.8" fill="none" stroke="#840084" stroke-width=".18"/>
<g fill="#840000" stroke="#840000" stroke-width=".25">
<path d="M25.5 25.2l.4-.2v1.3a.64 .64 0 0 1-.6-.4 .64 .64 0 0 1 .2-.7z"/>
<path d="M25.9 25h7v1.3h-7z"/>
</g>
<g fill="none" stroke="#0000c2" stroke-width=".18">
<path d="M224.8 168.7a.62 .62 0 0 0-.7 0 .62 .62 0 0 0-.2 .7 .56 .56 0 0 0 .3 .6 .56 .56 0 0 0 .6-.1M225.5 169.4l.7-.1 .1-.2v-.4l-.2-.1h-.6v1.5M226.9 168.7l.6-.1 .2 .1 .1 .3-1 1.1h1M228.3 168.6h.9l-.5 .6 .5 .1v.6l-.2 .2h-.5l-.2-.2M230.7 168.7a.68 .68 0 0 0-.8 0v.5l.7 .3v.4a.62 .62 0 0 1-.8 .1M231.3 169l.4-.4v1.5M231.3 170.1h.9M232.7 168.6h1l-.7 1.5M204.7 188.9v1.3l.3 .2M205.5 189.9l.7-.1-.1-.3-.4-.1-.2 .2 .1 .7h.5M206.9 189.4v1M207.3 189.4l-.4 .3"/>
<path d="M218 192.8l.2-.1a.82 .82 0 0 1 .6 .6 .82 .82 0 0 1-.3 .9h-.2a.84 .84 0 0 1-.3-1.4zM219.3 193.1l.4-.4v1.5M219.3 194.2h.8M221 193.3l-.3-.2 .1-.3 .2-.1 .5 .1v.4l-.6 .2-.2 .2 .2 .6h.5a.48 .48 0 0 0-.1-.9"/>
</g>
<text font-size="2.8" fill="#840000" x="178" y="190.5">Title:</text>
<g font-size="2.1">
<text x="167.6" y="22.9">RESET</text>
<text x="193" y="26.7">SER_TX</text>
<text x="193" y="29.2">SER_RX</text>
<text x="251.5" y="29.2">RA0</text>
<text x="167.6" y="30.5">PGM_PGED</text>
<text x="167.6" y="33">PGM_PGEC</text>
<text x="223.5" y="31.7">I2C_SCL</text>
<text x="251.5" y="31.7">RA1</text>
<text x="251.5" y="34.3">RB0</text>
<text x="138.4" y="69.8">RA0</text>
<text x="138.4" y="72.4">RA1</text>
<text x="139.7" y="80">SER_TX</text>
<text x="222.8" y="80">RESET</text>
<text x="259.1" y="80">BTN0</text>
<text x="259.1" y="82.5">BTN1</text>
<text x="138.4" y="85.1">RB0</text>
<text x="139.7" y="87.6">IO_CS</text>
<text x="259.1" y="85.1">BTN2</text>
<text x="259.1" y="87.6">BTN3</text>
<text x="139.7" y="95.2">SER_RX</text>
<text x="141" y="92.7">PGM_PGED</text>
<text x="141" y="90.2">PGM_PGEC</text>
<text x="221.5" y="90.2">IO_INTA</text>
<text x="221.5" y="92.7">IO_INTB</text>
<text x="261.6" y="95.2">ROT_R2</text>
<text x="261.6" y="92.7">ROT_B1</text>
<text x="141" y="100.3">I2C_SCL</text>
<text x="141" y="97.8">I2C_SDA</text>
<text x="261.6" y="97.8">ROT_R1</text>
<text x="139.7" y="102.9">IO_SCK</text>
<text x="139.7" y="107.9">IO_SDI</text>
<text x="139.7" y="105.4">IO_SDO</text>
<text x="221.8" y="107.9">IO_SDO</text>
<text x="222" y="105.4">IO_SCK</text>
<text x="223.5" y="102.9">IO_CS</text>
<text x="259.1" y="102.9">GPA0</text>
<text x="259.1" y="105.4">GPA1</text>
<text x="259.1" y="107.9">GPA2</text>
<text x="141" y="110.5">LCD_SCK</text>
<text x="141" y="113">LCD_SDO</text>
<text x="222.9" y="110.5">IO_SDI</text>
<text x="259.1" y="110.5">GPA3</text>
<text x="259.1" y="113">GPA4</text>
<text x="141" y="115.6">LCD_SDI</text>
<text x="141" y="118.1">LCD_SS</text>
<text x="259.1" y="115.6">GPA5</text>
<text x="259.1" y="118.1">GPA6</text>
<text x="139.7" y="120.6">IO_INTA</text>
<text x="139.7" y="123.2">IO_INTB</text>
<text x="259.1" y="120.6">GPA7</text>
<text x="37.9" y="154.9">LCD_SDI</text>
<text x="38.6" y="152.4">LCD_SS</text>
<text x="80.5" y="154.9">ROT_R1</text>
<text x="148.6" y="154.9">ROT_B1</text>
<text x="36.9" y="160">LCD_SDO</text>
<text x="37" y="157.5">LCD_SCK</text>
<text x="80.5" y="160">ROT_R2</text>
</g>
<g font-size="2.1" fill="#008400">
<text x="223.5" y="29.2">I2C_SDA</text>
<text x="61" y="69.8">RESET</text>
</g>
<g font-size="2.1" fill="#008484">
<text x="65.6" y="162.2" transform="rotate(-90 65.6 162.2)">NHD-0216K3Z</text>
<text x="52.9" y="170.5" transform="rotate(-90 52.9 170.5)">U1</text>
</g>
<g font-size="2.1" fill="#0000c2">
<text x="180.3" y="170.2">V2: Extra supply for 5V-&gt;3.3V for MCP23S17</text>
<text x="186.7" y="190.5">PS MainController</text>
<text x="207" y="194.3">09/07/2018</text>
<text x="263" y="194.1">Rev: 2</text>
</g>
<g font-size="2.1" fill="#840000">
<text x="178" y="184">Sheet: /</text>
<text x="178" y="186.7">File: MainController.sch</text>
<text x="178" y="196.9">KiCad E.D.A. kicad (5.0.2)-1</text>
<text x="178" y="194.1">Size: A4</text>
<text x="200" y="194.1">Date:</text>
<text x="263" y="196.9">Id: 1/1</text>
</g>
<g font-size="1.8" fill="#840000">
<text x="35" y="11.9">1</text>
<text x="85" y="11.9">2</text>
<text x="135" y="11.9">3</text>
<text x="185" y="11.9">4</text>
<text x="235" y="11.9">5</text>
<text x="285" y="11.9">6</text>
<text x="269.4" y="16.5">1</text>
<text x="278.3" y="17.8">1</text>
<text x="165.3" y="22.9">1</text>
<text x="35.1" y="25.4">1</text>
<text x="35.1" y="27.9">3</text>
<text x="63.7" y="24.1">1</text>
<text x="63.7" y="26.7">2</text>
<text x="63.7" y="29.2">3</text>
<text x="88.4" y="25.4">2</text>
<text x="101.1" y="25.4">3</text>
<text x="144.9" y="29.2">2</text>
<text x="144.9" y="26.7">3</text>
<text x="144.9" y="24.1">4</text>
<text x="165.3" y="25.4">2</text>
<text x="165.3" y="27.9">3</text>
<text x="190.7" y="24.1">1</text>
<text x="190.7" y="26.7">2</text>
<text x="190.7" y="29.2">3</text>
<text x="221.1" y="26.7">1</text>
<text x="221.1" y="29.2">2</text>
<text x="246.5" y="24.1">1</text>
<text x="246.5" y="26.7">2</text>
<text x="246.5" y="29.2">3</text>
<text x="269.4" y="24.1">1</text>
<text x="278.3" y="25.4">1</text>
<text x="10.4" y="35.9">A</text>
<text x="35.1" y="30.5">2</text>
<text x="63.7" y="31.7">4</text>
<text x="95" y="32.5" transform="rotate(-90 95 32.5)">1</text>
<text x="144.9" y="31.7">1</text>
<text x="165.3" y="30.5">4</text>
<text x="165.3" y="33">5</text>
<text x="190.7" y="31.7">4</text>
<text x="221.1" y="31.7">3</text>
<text x="221.1" y="34.3">4</text>
<text x="246.5" y="31.7">4</text>
<text x="246.5" y="34.3">5</text>
<text x="269.4" y="31.7">1</text>
<text x="285.4" y="35.9">A</text>
<text x="198.9" y="59.7">2</text>
<text x="211.6" y="59.7">3</text>
<text x="71.3" y="69.8">1</text>
<text x="133.5" y="69.8">2</text>
<text x="205.5" y="66.8" transform="rotate(-90 205.5 66.8)">1</text>
<text x="133" y="77.5">10</text>
<text x="133.5" y="72.4">3</text>
<text x="133.5" y="74.9">9</text>
<text x="244.9" y="76.9" transform="rotate(-90 244.9 76.9)">9</text>
<text x="133" y="80">12</text>
<text x="232.7" y="80">18</text>
<text x="256.1" y="80">1</text>
<text x="256.1" y="82.5">2</text>
<text x="10.4" y="85.9">B</text>
<text x="70.8" y="87.6">13</text>
<text x="133.5" y="85.1">4</text>
<text x="133.5" y="87.6">5</text>
<text x="256.1" y="85.1">3</text>
<text x="256.1" y="87.6">4</text>
<text x="285.4" y="85.9">B</text>
<text x="70.8" y="95.2">28</text>
<text x="133" y="95.2">11</text>
<text x="133.5" y="90.2">6</text>
<text x="133.5" y="92.7">7</text>
<text x="232.7" y="90.2">19</text>
<text x="232.7" y="92.7">20</text>
<text x="256.1" y="90.2">5</text>
<text x="256.1" y="92.7">6</text>
<text x="256.1" y="95.2">7</text>
<text x="133" y="97.8">14</text>
<text x="133" y="100.3">15</text>
<text x="256.1" y="97.8">8</text>
<text x="70.8" y="102.9">20</text>
<text x="133" y="102.9">16</text>
<text x="133" y="105.4">17</text>
<text x="133" y="107.9">18</text>
<text x="232.7" y="102.9">11</text>
<text x="232.7" y="105.4">12</text>
<text x="232.7" y="107.9">13</text>
<text x="255.6" y="102.9">21</text>
<text x="255.6" y="105.4">22</text>
<text x="255.6" y="107.9">23</text>
<text x="266.9" y="107.9">6</text>
<text x="266.9" y="105.4">7</text>
<text x="266.9" y="102.9">8</text>
<text x="133" y="110.5">21</text>
<text x="133" y="113">22</text>
<text x="232.7" y="110.5">14</text>
<text x="255.6" y="110.5">24</text>
<text x="255.6" y="113">25</text>
<text x="266.9" y="113">4</text>
<text x="266.9" y="110.5">5</text>
<text x="70.8" y="115.6">27</text>
<text x="71.3" y="118.1">8</text>
<text x="133" y="115.6">23</text>
<text x="133" y="118.1">24</text>
<text x="232.7" y="115.6">15</text>
<text x="232.7" y="118.1">16</text>
<text x="255.6" y="115.6">26</text>
<text x="255.6" y="118.1">27</text>
<text x="266.9" y="118.1">2</text>
<text x="266.9" y="115.6">3</text>
<text x="70.8" y="120.6">19</text>
<text x="133" y="120.6">25</text>
<text x="133" y="123.2">26</text>
<text x="232.7" y="120.6">17</text>
<text x="244.9" y="125.7" transform="rotate(-90 244.9 125.7)">10</text>
<text x="255.6" y="120.6">28</text>
<text x="266.9" y="120.6">1</text>
<text x="10.4" y="135.9">C</text>
<text x="285.4" y="135.9">C</text>
<text x="50.3" y="142.2">1</text>
<text x="50.3" y="144.8">2</text>
<text x="50.3" y="147.3">3</text>
<text x="50.3" y="152.4">4</text>
<text x="50.3" y="154.9">5</text>
<text x="115.1" y="154.9">1</text>
<text x="127.8" y="154.9">4</text>
<text x="50.3" y="157.5">6</text>
<text x="50.3" y="160">7</text>
<text x="115.1" y="157.5">2</text>
<text x="115.1" y="160">3</text>
<text x="127.8" y="160">5</text>
<text x="50.3" y="162.6">8</text>
<text x="50.3" y="165.1">9</text>
<text x="10.4" y="185.9">D</text>
<text x="285.4" y="185.9">D</text>
<text x="35" y="199.9">1</text>
<text x="85" y="199.9">2</text>
<text x="135" y="199.9">3</text>
<text x="185" y="199.9">4</text>
<text x="235" y="199.9">5</text>
<text x="285" y="199.9">6</text>
</g>
<g font-size="1.8" fill="#008484">
<text x="203.8" y="16.2">2k87</text>
<text x="225" y="15.2">+3.3V</text>
<text x="271.6" y="14.9">J11</text>
<text x="281" y="16.2">J7</text>
<text x="27.7" y="23.5">J10</text>
<text x="53" y="19">+5V</text>
<text x="66.3" y="22.5">J1</text>
<text x="75.9" y="19">+5V</text>
<text x="92" y="22.4">MCP1700</text>
<text x="113.2" y="19">+3.3V</text>
<text x="140.2" y="22.4">PWR</text>
<text x="148.8" y="20.2">+3.3V</text>
<text x="161.6" y="21.3">J2</text>
<text x="179.3" y="21.5">+3.3V</text>
<text x="187" y="22.5">J3</text>
<text x="204.6" y="18.2">R4</text>
<text x="209" y="21.7" transform="rotate(-90 209 21.7)">D3</text>
<text x="214" y="22.3" transform="rotate(-90 214 22.3)">LED</text>
<text x="242.3" y="22.5">J13</text>
<text x="258" y="20.2">+3.3V</text>
<text x="271.6" y="22.5">J12</text>
<text x="271.7" y="20">MH</text>
<text x="280.6" y="21.3">MH</text>
<text x="281" y="23.8">J8</text>
<text x="45" y="28.8" transform="rotate(-90 45 28.8)">D</text>
<text x="50.1" y="29.3" transform="rotate(-90 50.1 29.3)">D1</text>
<text x="55.4" y="26.3">C4</text>
<text x="82.1" y="28.9">C6</text>
<text x="90.4" y="26.3">VI</text>
<text x="97.5" y="26.3">VO</text>
<text x="107.5" y="28.9">C7</text>
<text x="113.9" y="28.9">C8</text>
<text x="119.7" y="26.3">2.87k</text>
<text x="120.8" y="28.4">R2</text>
<text x="217.5" y="25.1">J4</text>
<text x="229.7" y="25.5" transform="rotate(-90 229.7 25.5)">R6</text>
<text x="231.7" y="26.3" transform="rotate(-90 231.7 26.3)">2k16</text>
<text x="234.7" y="25.5" transform="rotate(-90 234.7 25.5)">R7</text>
<text x="236.8" y="26.3" transform="rotate(-90 236.8 26.3)">2k16</text>
<text x="271.7" y="27.6">MH</text>
<text x="280.6" y="28.9">MH</text>
<text x="25.7" y="33.3">Jack-DC</text>
<text x="55.6" y="31.4">1µ</text>
<text x="66.2" y="35.2">5V</text>
<text x="82.4" y="34">100n</text>
<text x="90.3" y="32.6">U2</text>
<text x="95.9" y="30.5" transform="rotate(-90 95.9 30.5)">GND</text>
<text x="107.6" y="34">1µ</text>
<text x="114.1" y="34">100n</text>
<text x="126.4" y="33.1" transform="rotate(-90 126.4 33.1)">D2</text>
<text x="131.5" y="33.8" transform="rotate(-90 131.5 33.8)">LED</text>
<text x="141.3" y="35.1">J6</text>
<text x="160.6" y="30.2" transform="rotate(-90 160.6 30.2)">PGM</text>
<text x="179.7" y="34">GND</text>
<text x="186" y="31.4" transform="rotate(-90 186 31.4)">SERIAL</text>
<text x="203.8" y="32.7">2k87</text>
<text x="204.6" y="34.7">R5</text>
<text x="208.9" y="30.1">GND</text>
<text x="216.5" y="32.1" transform="rotate(-90 216.5 32.1)">I2C</text>
<text x="241.9" y="32.4" transform="rotate(-90 241.9 32.4)">PIC_IO</text>
<text x="258.4" y="32.7">GND</text>
<text x="271.7" y="35.2">MH</text>
<text x="272.1" y="30.1">J9</text>
<text x="52.7" y="39">GND</text>
<text x="79.3" y="40.3">GND</text>
<text x="93.3" y="40.3">GND</text>
<text x="104.7" y="40.3">GND</text>
<text x="111.1" y="40.3">GND</text>
<text x="126.3" y="40.3">GND</text>
<text x="149.2" y="37.8">GND</text>
<text x="193.6" y="37.8">GND</text>
<text x="199.2" y="38.2" transform="rotate(-90 199.2 38.2)">R3</text>
<text x="201.2" y="38.6" transform="rotate(-90 201.2 38.6)">10k</text>
<text x="209" y="38.2" transform="rotate(-90 209 38.2)">D4</text>
<text x="214" y="38.8" transform="rotate(-90 214 38.8)">LED</text>
<text x="225.4" y="40.3">GND</text>
<text x="198.7" y="46.7">GND</text>
<text x="208.9" y="46.7">GND</text>
<text x="186.4" y="53.3">+5V</text>
<text x="202.5" y="56.7">MCP1700</text>
<text x="39.6" y="66">+3.3V</text>
<text x="73.9" y="64.4">U3</text>
<text x="192.7" y="63.2">C13</text>
<text x="200.9" y="60.6">VI</text>
<text x="206.4" y="64.8" transform="rotate(-90 206.4 64.8)">GND</text>
<text x="208" y="60.6">VO</text>
<text x="218.1" y="63.2">C14</text>
<text x="228.2" y="63.2">C9</text>
<text x="53.1" y="70.7">10k</text>
<text x="53.5" y="68.6">R1</text>
<text x="74.7" y="70.7">MCLR</text>
<text x="115.6" y="70.7">AN0/OA2OUT/RA0</text>
<text x="152.7" y="70.8">2.87k</text>
<text x="192.9" y="68.2">100n</text>
<text x="200.8" y="66.8">U5</text>
<text x="218.1" y="68.2">1µ</text>
<text x="228.4" y="68.2">100n</text>
<text x="25" y="73.3">C1</text>
<text x="35.1" y="73.3">C3</text>
<text x="56" y="74.6">SW1</text>
<text x="117" y="73.3">AN1/C2IN1+/RA1</text>
<text x="117.6" y="75.8">OSC1/CLKI/RA2</text>
<text x="152.7" y="73.3">2.87k</text>
<text x="153.3" y="75.4">R15</text>
<text x="153.3" y="72.8">R14</text>
<text x="189.8" y="74.6">GND</text>
<text x="203.8" y="74.6">GND</text>
<text x="215.2" y="74.6">GND</text>
<text x="225.4" y="74.6">GND</text>
<text x="247.9" y="75.2">U4</text>
<text x="248.2" y="77.1">MCP23S17</text>
<text x="25.1" y="78.4">1µ</text>
<text x="35.3" y="78.4">10n</text>
<text x="50.5" y="78.7">SW_Push</text>
<text x="106.7" y="80.9">CV_REF2O_/RP20/T1CK/RA4</text>
<text x="116.7" y="78.4">OSC2/CLKO/RA3</text>
<text x="236" y="80.9">RESET</text>
<text x="245.7" y="82.5" transform="rotate(-90 245.7 82.5)">VCC</text>
<text x="249.4" y="80.9">GPB0</text>
<text x="249.4" y="83.4">GPB1</text>
<text x="266.5" y="79.7">SW</text>
<text x="266.5" y="82.2">SW</text>
<text x="22.2" y="84.8">GND</text>
<text x="32.3" y="84.8">GND</text>
<text x="46.3" y="86">GND</text>
<text x="74.7" y="88.5">VDD</text>
<text x="87.6" y="86">PGED3/V_REF_-/AN2/C2IN1-/SS1/RPI32/CTED2/RB0</text>
<text x="89.2" y="88.5">PGEC3/V_REF_+/AN3/OA1OUT/RPI33/CTED1/RB1</text>
<text x="152.7" y="86">2.87k</text>
<text x="153.3" y="88.1">R16</text>
<text x="249.4" y="86">GPB2</text>
<text x="249.4" y="88.5">GPB3</text>
<text x="266.5" y="84.8">SW</text>
<text x="266.5" y="87.3">SW</text>
<text x="105.1" y="91.1">PGEC1/AN4/C1IN1+/RPI34/RB2</text>
<text x="106" y="93.6">PGED1/AN5/C1IN1-/RP35/RB3</text>
<text x="236" y="91.1">INTB</text>
<text x="236" y="93.6">INTA</text>
<text x="249.4" y="91.1">GPB4</text>
<text x="249.4" y="93.6">GPB5</text>
<text x="277.4" y="93.6">GND</text>
<text x="74.7" y="96.1">AVDD</text>
<text x="109.6" y="98.7">PGED2/ASDA2/RP37/RB5</text>
<text x="109.8" y="101.2">PGEC2/ASCL2/RP38/RB6</text>
<text x="122.6" y="96.1">RP36/RB4</text>
<text x="160.7" y="97.9" transform="rotate(-90 160.7 97.9)">D5</text>
<text x="165.8" y="98.5" transform="rotate(-90 165.8 98.5)">LED</text>
<text x="168.3" y="97.9" transform="rotate(-90 168.3 97.9)">D6</text>
<text x="173.4" y="98.5" transform="rotate(-90 173.4 98.5)">LED</text>
<text x="175.9" y="97.9" transform="rotate(-90 175.9 97.9)">D7</text>
<text x="181" y="98.5" transform="rotate(-90 181 98.5)">LED</text>
<text x="249.4" y="96.1">GPB6</text>
<text x="249.4" y="98.7">GPB7</text>
<text x="269.6" y="101.1">IO</text>
<text x="65.6" y="107.6">C5</text>
<text x="74.7" y="103.8">VCAP</text>
<text x="91" y="106.3">TCK/CV_REF1O_/ASCL1/SDO1/RP40/T4CK/RB8</text>
<text x="113.1" y="103.8">SCK1/RP39/INT0/RB7</text>
<text x="160.6" y="107.6">GND</text>
<text x="168.2" y="107.6">GND</text>
<text x="175.8" y="107.6">GND</text>
<text x="236" y="103.8">CS</text>
<text x="236" y="106.3">SCK</text>
<text x="249.4" y="103.8">GPA0</text>
<text x="249.4" y="106.3">GPA1</text>
<text x="65.8" y="112.7">10µ</text>
<text x="107.5" y="108.8">TMS/ASDA1/SDI1/RP41/RB9</text>
<text x="117.4" y="111.4">TDO/RP42/RB10</text>
<text x="118.3" y="113.9">TDI/RP43/RB11</text>
<text x="236" y="108.8">SI</text>
<text x="236" y="111.4">SO</text>
<text x="249.4" y="108.8">GPA2</text>
<text x="249.4" y="111.4">GPA3</text>
<text x="249.4" y="113.9">GPA4</text>
<text x="74.7" y="116.5">AVSS</text>
<text x="74.7" y="119">VSS</text>
<text x="114.8" y="119">RPI45/CTPLS/RB13</text>
<text x="121.1" y="116.5">RPI44/RB12</text>
<text x="236" y="116.5">A0</text>
<text x="236" y="119">A1</text>
<text x="249.4" y="116.5">GPA5</text>
<text x="249.4" y="119">GPA6</text>
<text x="74.7" y="121.5">VSS</text>
<text x="116" y="121.5">RPI46/T3CK/RB14</text>
<text x="116" y="124.1">RPI47/T5CK/RB15</text>
<text x="236" y="121.5">A2</text>
<text x="245.7" y="122.4" transform="rotate(-90 245.7 122.4)">GND</text>
<text x="249.4" y="121.5">GPA7</text>
<text x="269.5" y="124">J5</text>
<text x="62.8" y="126.7">GND</text>
<text x="229.2" y="130.5">GND</text>
<text x="243.2" y="130.5">GND</text>
<text x="54.4" y="143.1">RX</text>
<text x="88.2" y="140.5">GND</text>
<text x="102.5" y="140.9">+5V</text>
<text x="130.5" y="139.6">+5V</text>
<text x="54.4" y="145.7">Vss</text>
<text x="54.4" y="148.2">Vdd</text>
<text x="91.1" y="147">C10</text>
<text x="132.8" y="149" transform="rotate(-90 132.8 149)">10k</text>
<text x="134.8" y="149.2" transform="rotate(-90 134.8 149.2)">R12</text>
<text x="28.9" y="154.9">+5V</text>
<text x="54.4" y="153.3">SPISS</text>
<text x="54.4" y="155.8">SDO</text>
<text x="91.1" y="152.1">10n</text>
<text x="95" y="155.9">10k</text>
<text x="104.8" y="150.3" transform="rotate(-90 104.8 150.3)">10k</text>
<text x="106.9" y="150.4" transform="rotate(-90 106.9 150.4)">R10</text>
<text x="117.9" y="155.8">A</text>
<text x="120" y="151.8">SW6</text>
<text x="137" y="155.9">10k</text>
<text x="54.4" y="158.4">SCK/SCL</text>
<text x="54.4" y="160.9">SDI/SDA</text>
<text x="95" y="161">10k</text>
<text x="95.4" y="157.9">R8</text>
<text x="117.9" y="158.4">C</text>
<text x="117.9" y="160.9">B</text>
<text x="136.8" y="157.9">R13</text>
<text x="54.4" y="163.4">Vss</text>
<text x="54.4" y="166">Vdd</text>
<text x="91.1" y="164.8">C11</text>
<text x="95.4" y="163">R9</text>
<text x="109.8" y="167.3">GND</text>
<text x="119.1" y="165">Rotary</text>
<text x="130.1" y="167.3">GND</text>
<text x="144.4" y="163.5">C12</text>
<text x="31.3" y="169.8">C2</text>
<text x="45" y="172.4">GND</text>
<text x="91.1" y="169.8">10n</text>
<text x="104.8" y="168.1" transform="rotate(-90 104.8 168.1)">10k</text>
<text x="106.9" y="168.2" transform="rotate(-90 106.9 168.2)">R11</text>
<text x="144.5" y="168.6">10n</text>
<text x="31.4" y="174.9">10n</text>
<text x="88.2" y="176.2">GND</text>
<text x="102.5" y="175.8">+5V</text>
<text x="141.6" y="176.2">GND</text>
<text x="28.5" y="182.5">GND</text>
</g>
<g font-size="1.8" fill="#840084">
<text x="74.5" y="67">dsPIC33EPXXXGP502</text>
<text x="94.1" y="67">Housings_SOIC:SOIC-28W_7.5x17.9mm_Pitch1.27mm</text>
</g>
<g font-size="1.8" fill="#008400">
<text x="275.7" y="79.7">SW2</text>
<text x="275.7" y="82.2">SW3</text>
<text x="275.7" y="84.8">SW4</text>
<text x="275.7" y="87.3">SW5</text>
</g>
</svg>
